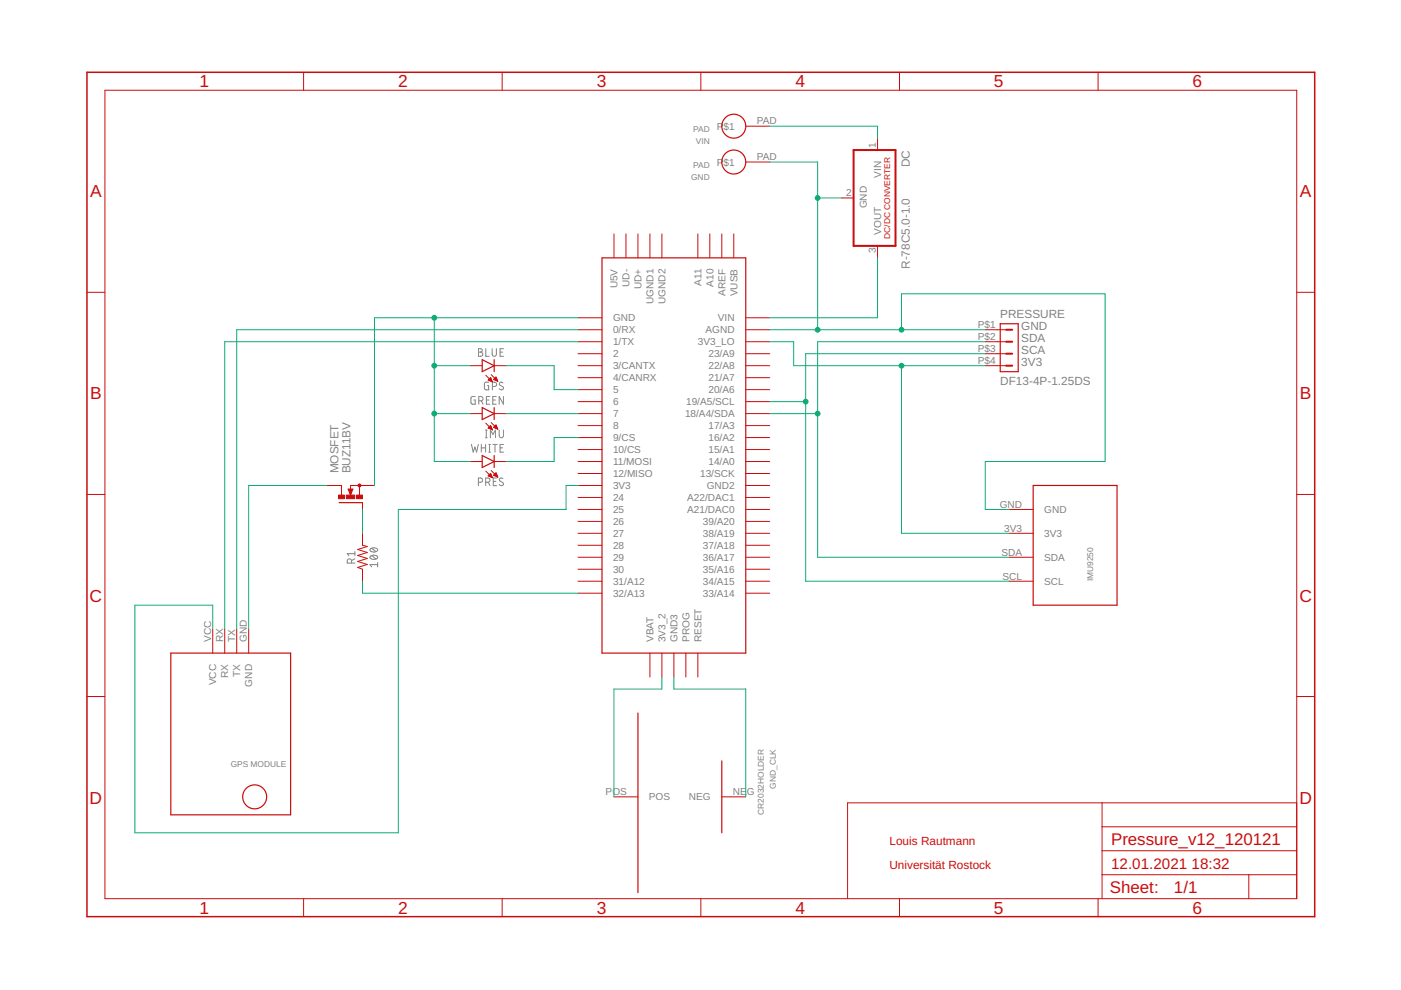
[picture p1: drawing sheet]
<svg xmlns="http://www.w3.org/2000/svg" width="297mm" height="210mm" viewBox="0 0 297 210" stroke-linecap="round" stroke-linejoin="round" font-family="sans-serif">
<g fill="none" stroke="#808080" stroke-width=".21">
<path d="M101.5 73.9h.4a.36 .36 0 0 1 .4 .4 .36 .36 0 0 1-.4 .4 .44 .44 0 0 1 .5 .4 .44 .44 0 0 1-.5 .4h-.4zM101.5 74.7h.4M103 73.9v1.6h.7M104.4 73.9v1.2a.44 .44 0 0 0 .4 .4 .44 .44 0 0 0 .4-.4v-1.2M106 74.7h.6M106.7 73.9h-.7v1.6h.7M99.9 94.2l.4 1.7 .4-1.1 .3 1.1 .4-1.7M100.8 84.1h-.6l-.3 .2v1.2l.2 .2h.7v-.9h-.3M101.5 85h.5a.46 .46 0 0 0 .4-.5 .46 .46 0 0 0-.4-.4h-.5v1.6M102 94.2v1.7M102 95h1M102.1 85l.3 .7"/>
<path d="M102.9 92.8h.4M102.9 91.2h.4M103 94.2v1.7M103.1 91.2v1.6M103.1 84.8h.6M103.6 81h-.5l-.4 .3v1l.2 .3 .7 .1v-.9h-.3M103.6 95.9h.4M103.6 94.2h.4M103.8 94.2v1.7M103.8 84.1h-.7v1.6h.7M104 92.8v-1.6l.5 .9 .6-.9v1.6M104.4 81.9h.4a.46 .46 0 0 0 .5-.4 .46 .46 0 0 0-.5-.5h-.4v1.7"/>
<path d="M104.5 84.8h.5M104.5 94.2h.9M104.9 94.2v1.7M105.2 84.1h-.7v1.6h.7M105.8 91.2v1.2a.46 .46 0 0 0 .5 .4 .46 .46 0 0 0 .4-.4v-1.2M106 95h.6M106.6 81.2a.41 .41 0 0 0-.5-.1 .41 .41 0 0 0-.1 .5l.6 .4a.38 .38 0 0 1 .1 .5 .38 .38 0 0 1-.5 .1l-.4-.2M106.7 94.2h-.7v1.7h.7M106.7 84.1v1.6l-.9-1.6v1.6M74.5 119.4v-.5a.46 .46 0 0 0-.4-.4 .46 .46 0 0 0-.5 .4v.5h1.6M75.2 118.5l-.7 .4M75.2 117.4h-1.6l.4 .4"/>
<path d="M75.2 116.9v.9M78.5 117.9a1.04 1.04 0 0 1 1.6 .3 .95 .95 0 0 1-1.7 0zM78.5 116.4a1.02 1.02 0 0 1 1.6 .2 .97 .97 0 0 1-1.7 0zM78.8 117.8l.9 .7M78.8 116.2l.9 .8M80.1 119.7h-1.7l.4 .5M80.1 119.3v.9M101.4 102.3h.5a.46 .46 0 0 0 .4-.5 .46 .46 0 0 0-.4-.5h-.5v1.7M103 102.3h.4a.46 .46 0 0 0 .5-.5 .46 .46 0 0 0-.5-.5h-.4v1.7M103.5 102.3l.4 .7M104.6 102.1h.5M105.3 101.3h-.7v1.7h.7"/>
<path d="M106.6 101.5l-.4-.2-.3 .4 .1 .2 .6 .4a.4 .4 0 0 1 0 .6 .4 .4 0 0 1-.6 0l-.2-.2"/>
</g>
<g fill="none" stroke="#c90d0c" stroke-width=".25">
<path d="M127.6 54.7h30.5v83.8h-30.5zM102.2 76.3l2.6 1.2-2.6 1.3zM104.8 76.3v2.5M212.1 68.6h3.8v10.2h-3.8zM102.2 86.4l2.6 1.3-2.6 1.3zM102.2 96.6l2.6 1.3-2.6 1.2zM104.8 86.4v2.6M104.8 96.6v2.5M71.9 106.6h5M219.1 102.9h17.7v25.4h-17.7zM36.2 138.5h25.4v34.3h-25.4zM135.3 151.2v38.1"/>
<path d="M153 161.3v15.3"/>
<circle cx="155.6" cy="26.8" r="2.54"/>
<circle cx="155.6" cy="34.4" r="2.54"/>
<circle cx="54" cy="169" r="2.54"/>
</g>
<g fill="none" stroke="#c90d0c" stroke-width=".21">
<path d="M22.2 19.1h252.7v171.4h-252.7zM64.4 15.3v3.8M106.5 15.3v3.8M148.6 15.3v3.8M190.7 15.3v3.8M232.8 15.3v3.8M158.1 26.8h5.1M158.1 34.4h5.1M186.1 29.3v2.5M130.2 49.6v5.1M132.7 49.6v5.1M135.3 49.6v5.1"/>
<path d="M137.8 49.6v5.1M140.3 49.6v5.1M148 49.6v5.1M150.5 49.6v5.1M153 49.6v5.1M155.6 49.6v5.1M178.4 42h2.6M186.1 52.1v2.6M18.4 62h3.8M99.7 77.5h2.5M103 79.6l1.4 1.4M104.1 79.4l1.4 1.4"/>
<path d="M104.8 77.5h2.5M122.6 72.5h5M122.6 75h5M122.6 77.5h5M122.6 69.9h5M122.6 67.4h5M158.1 72.5h5.1M158.1 75h5.1M158.1 77.5h5.1M158.1 69.9h5.1M158.1 67.4h5.1M208.9 72.5h4.4"/>
<path d="M208.9 75h4.4M208.9 77.5h4.4M208.9 69.9h4.4M274.9 62h3.8M99.7 87.7h2.5M99.7 97.9h2.5M103 89.7l1.4 1.4M103 99.9l1.4 1.4M103.5 80.6l.5-.5 .4 .9zM103.5 90.8h.7M103.6 80.5h.6M103.6 80.6h.6"/>
<path d="M103.6 90.6h.6M103.7 80.4h.5M103.7 90.5h.4M103.8 80.3h.3M103.8 90.9h.5M103.9 90.4h.2M103.9 80.8h.4M103.9 80.1h.2M104 90.3h.1M104 90.2l.4 .9-.9-.4zM104.1 91h.3M104.1 89.6l1.4 1.4"/>
<path d="M104.1 99.8l1.4 1.4M104.2 80.9h.2M104.6 80.5l.6-.6 .3 .9zM104.6 90.6l.6-.5 .3 .9zM104.7 90.6h.7M104.7 80.4h.6M104.8 90.5h.5M104.8 87.7h2.5M104.8 97.9h2.5M104.8 80.5h.6M104.8 80.3h.5M104.9 90.4h.4"/>
<path d="M105 80.1h.2M105 90.8h.4M105 90.3h.2M105.1 80.6h.4M105.1 80h.1M105.1 90.1h.1M105.3 90.9h.2M105.3 80.8h.2M122.6 80.1h5M122.6 82.6h5M122.6 85.2h5M122.6 87.7h5"/>
<path d="M122.6 90.2h5M122.6 92.8h5M122.6 95.3h5M122.6 97.9h5M158.1 80.1h5.1M158.1 82.6h5.1M158.1 85.2h5.1M158.1 87.7h5.1M158.1 90.2h5.1M158.1 92.8h5.1M158.1 95.3h5.1M158.1 97.9h5.1"/>
<path d="M18.4 104.8h3.8M69.2 102.9h3.2v2M73.8 103.7h1l-.5 1.3zM76.2 102.9v2.1M76.9 113.1v2.5l1 .3-2.1 .6 2.1 .6-2.1 .7 2.1 .6-2.1 .6 2.1 .7-2.1 .6 1.1 .4v2.5M76.9 106.6v1.4M79.4 102.9h-5.1v.9M103.5 100.9h.7M103.6 100.8h.6M103.8 100.6h.3M103.8 101h.5M103.9 100.5h.2"/>
<path d="M104 100.4h.1M104 100.4l-.5 .5 .9 .4M104 100.4l.4 .9M104.1 101.1h.2M104.3 101.2h.1M104.6 100.8h.8M104.6 100.8l.9 .4M104.8 100.6h.5M104.9 100.5h.4M104.9 100.9h.5M105 100.4h.2M105.1 100.3h.1"/>
<path d="M105.2 100.3l-.6 .5M105.2 100.3l.3 .9M105.2 101h.3M105.5 101.1h.1M122.6 100.4h5M122.6 102.9h5M122.6 105.5h5M122.6 108h5M122.6 110.6h5M122.6 113.1h5M122.6 115.6h5M122.6 118.2h5"/>
<path d="M158.1 100.4h5.1M158.1 102.9h5.1M158.1 105.5h5.1M158.1 108h5.1M158.1 110.6h5.1M158.1 113.1h5.1M158.1 115.6h5.1M158.1 118.2h5.1M214 108h5.1M214 113.1h5.1M214 118.2h5.1M274.9 104.8h3.8"/>
<path d="M45.1 133.4v5.1M47.6 133.4v5.1M50.2 133.4v5.1M52.7 133.4v5.1M122.6 120.7h5M122.6 123.2h5M122.6 125.8h5M137.8 138.5v5.1M140.3 138.5v5.1M142.9 138.5v5.1M145.4 138.5v5.1M148 138.5v5.1"/>
<path d="M158.1 120.7h5.1M158.1 123.2h5.1M158.1 125.8h5.1M214 123.2h5.1M18.4 147.7h3.8M274.9 147.7h3.8M130.2 169h5.1M153 169h5.1M233.7 170.2v20.3M233.7 175.3h41.2M274.9 170.2h-95.2v20.3M64.4 190.5v3.9"/>
<path d="M106.5 190.5v3.9M148.6 190.5v3.9M190.7 190.5v3.9M232.8 190.5v3.9M233.7 185.5h41.2M233.7 180.4h41.2M264.8 185.5v5"/>
</g>
<path d="M181 31.8h8.9v20.3h-8.9zM213.3 69.9h1.3M213.3 72.5h1.3M213.3 75h1.3M213.3 77.5h1.3" fill="none" stroke="#c90d0c" stroke-width=".42"/>
<path d="M18.4 15.3h260.3v179.1h-260.3zM74.1 103.8l.2 .9 .3-.9h-.3v.3" fill="none" stroke="#c90d0c" stroke-width=".32"/>
<circle cx="76.2" cy="102.9" r=".33" fill="#c90d0c" stroke="#c90d0c" stroke-width=".21"/>
<g fill="#c90d0c" stroke="#c90d0c" stroke-width=".21">
<path d="M75.6 105h1.3v.7h-1.3z"/>
<path d="M71.8 105h1.2v.7h-1.2z"/>
<path d="M73.4 105h1.8v.7h-1.8z"/>
</g>
<g fill="none" stroke="#0dab76" stroke-width=".21">
<path d="M163.2 34.4h10.2v35.5M163.2 26.8h22.9v2.5M173.4 42h5M186.1 54.7v12.7h-22.9M92.1 77.5h7.6M92.1 67.4v30.5h7.6M107.3 77.5h10.2v5.1h5.1M122.6 72.5h-75v60.9M122.6 67.4h-43.2v35.5M122.6 69.9h-72.4v63.5M163.2 72.5h5.1v5h40.6M163.2 69.9h45.7"/>
<path d="M191.1 69.9v-7.6h43.2v35.6h-25.4v10.1h5.1M191.1 77.5v35.6h22.9M208.9 72.5h-35.5v45.7h40.6M208.9 75h-38.1v48.2h43.2M92.1 87.7h7.6M107.3 87.7h15.3M122.6 92.8h-5.1v5.1h-10.2M163.2 85.2h7.6M163.2 87.7h10.2M69.2 102.9h-16.5v30.5M76.9 108v5.1M122.6 102.9h-2.6v5.1h-35.5v68.6h-55.9v-48.3h16.5v5.1"/>
<path d="M76.9 123.2v2.6h45.7M140.3 143.6v2.5h-10.1v22.9M142.9 143.6v2.5h15.2v22.9"/>
</g>
<g fill="#0dab76" stroke="#0dab76" stroke-width=".21">
<circle cx="191.1" cy="77.5" r=".51"/>
<circle cx="170.8" cy="85.2" r=".51"/>
<circle cx="173.4" cy="87.7" r=".51"/>
<circle cx="92.1" cy="67.4" r=".51"/>
<circle cx="92.1" cy="77.5" r=".51"/>
<circle cx="92.1" cy="87.7" r=".51"/>
<circle cx="191.1" cy="69.9" r=".51"/>
<circle cx="173.4" cy="42" r=".51"/>
<circle cx="173.4" cy="69.9" r=".51"/>
</g>
<g font-size="3.7" fill="#c90d0c">
<text x="42.3" y="18.5">1</text>
<text x="84.4" y="18.5">2</text>
<text x="126.5" y="18.5">3</text>
<text x="168.6" y="18.5">4</text>
<text x="210.7" y="18.5">5</text>
<text x="252.9" y="18.5">6</text>
<text x="19.1" y="41.8">A</text>
<text x="275.6" y="41.8">A</text>
<text x="19.1" y="84.7">B</text>
<text x="275.6" y="84.7">B</text>
<text x="19" y="127.5">C</text>
<text x="275.5" y="127.5">C</text>
<text x="19" y="170.4">D</text>
<text x="275.5" y="170.4">D</text>
<text x="42.3" y="193.7">1</text>
<text x="84.4" y="193.7">2</text>
<text x="126.5" y="193.7">3</text>
<text x="168.6" y="193.7">4</text>
<text x="210.7" y="193.7">5</text>
<text x="252.9" y="193.7">6</text>
</g>
<g font-size="3.6" fill="#c90d0c">
<text x="235.6" y="179.1">Pressure_v12_120121</text>
<text x="235.3" y="189.4">Sheet:</text>
<text x="248.9" y="189.3">1/1</text>
</g>
<g font-size="3.2" fill="#c90d0c">
<text x="235.6" y="184.2">12.01.2021</text>
<text x="252.6" y="184.2">18:32</text>
</g>
<g font-size="2.5" fill="#808080">
<text x="192.9" y="35.4" transform="rotate(-90 192.9 35.4)">DC</text>
<text x="192.9" y="57" transform="rotate(-90 192.9 57)">R-78C5.0-1.0</text>
<text x="212.1" y="67.4">PRESSURE</text>
<text x="216.5" y="69.9">GND</text>
<text x="216.5" y="72.5">SDA</text>
<text x="216.5" y="75">SCA</text>
<text x="216.5" y="77.5">3V3</text>
<text x="212.1" y="81.7">DF13-4P-1.25DS</text>
<text x="71.8" y="100.4" transform="rotate(-90 71.8 100.4)">MOSFET</text>
<text x="74.3" y="100.4" transform="rotate(-90 74.3 100.4)">BUZ11BV</text>
</g>
<g font-size="2.5" fill="#c90d0c">
<text x="188.6" y="179.1">Louis Rautmann</text>
<text x="188.6" y="184.2">Universität Rostock</text>
</g>
<g font-size="2.1" fill="#808080">
<text x="152" y="27.5">P$1</text>
<text x="160.4" y="26.4">PAD</text>
<text x="152" y="35.1">P$1</text>
<text x="160.4" y="34">PAD</text>
<text x="185.7" y="31.5" transform="rotate(-90 185.7 31.5)">1</text>
<text x="179.4" y="41.6">2</text>
<text x="186.8" y="37.7" transform="rotate(-90 186.8 37.7)">VIN</text>
<text x="183.8" y="44.2" transform="rotate(-90 183.8 44.2)">GND</text>
<text x="185.7" y="53.7" transform="rotate(-90 185.7 53.7)">3</text>
<text x="186.8" y="49.8" transform="rotate(-90 186.8 49.8)">VOUT</text>
<text x="130.9" y="61.2" transform="rotate(-90 130.9 61.2)">U5V</text>
<text x="133.5" y="60.8" transform="rotate(-90 133.5 60.8)">UD-</text>
<text x="136" y="61.4" transform="rotate(-90 136 61.4)">UD+</text>
<text x="138.6" y="64.5" transform="rotate(-90 138.6 64.5)">UGND1</text>
<text x="141.1" y="64.5" transform="rotate(-90 141.1 64.5)">UGND2</text>
<text x="148.7" y="60.7" transform="rotate(-90 148.7 60.7)">A11</text>
<text x="151.3" y="60.8" transform="rotate(-90 151.3 60.8)">A10</text>
<text x="153.8" y="62.7" transform="rotate(-90 153.8 62.7)">AREF</text>
<text x="156.3" y="62.8" transform="rotate(-90 156.3 62.8)">VUSB</text>
<text x="130" y="70.7">0/RX</text>
<text x="130" y="68.1">GND</text>
<text x="149.6" y="70.7">AGND</text>
<text x="152.2" y="68.1">VIN</text>
<text x="207.3" y="69.6">P$1</text>
<text x="130" y="73.2">1/TX</text>
<text x="130" y="75.8">2</text>
<text x="147.9" y="73.2">3V3_LO</text>
<text x="150.2" y="75.8">23/A9</text>
<text x="207.3" y="72.1">P$2</text>
<text x="207.3" y="74.6">P$3</text>
<text x="207.3" y="77.2">P$4</text>
<text x="130" y="78.3">3/CANTX</text>
<text x="130" y="80.8">4/CANRX</text>
<text x="130" y="83.4">5</text>
<text x="150.2" y="78.3">22/A8</text>
<text x="150.2" y="80.8">21/A7</text>
<text x="150.2" y="83.4">20/A6</text>
<text x="130" y="85.9">6</text>
<text x="130" y="88.5">7</text>
<text x="145.2" y="88.5">18/A4/SDA</text>
<text x="145.5" y="85.9">19/A5/SCL</text>
<text x="130" y="91">8</text>
<text x="130" y="93.5">9/CS</text>
<text x="150.2" y="91">17/A3</text>
<text x="150.2" y="93.5">16/A2</text>
<text x="130" y="96.1">10/CS</text>
<text x="130" y="98.6">11/MOSI</text>
<text x="130" y="101.1">12/MISO</text>
<text x="148.4" y="101.1">13/SCK</text>
<text x="150.2" y="96.1">15/A1</text>
<text x="150.2" y="98.6">14/A0</text>
<text x="130" y="103.7">3V3</text>
<text x="130" y="106.2">24</text>
<text x="145.7" y="106.2">A22/DAC1</text>
<text x="149.8" y="103.7">GND2</text>
<text x="212" y="107.6">GND</text>
<text x="130" y="108.8">25</text>
<text x="130" y="111.3">26</text>
<text x="130" y="113.8">27</text>
<text x="145.7" y="108.8">A21/DAC0</text>
<text x="149" y="111.3">39/A20</text>
<text x="149" y="113.8">38/A19</text>
<text x="212.9" y="112.7">3V3</text>
<text x="221.4" y="113.8">3V3</text>
<text x="221.4" y="108.8">GND</text>
<text x="130" y="116.4">28</text>
<text x="130" y="118.9">29</text>
<text x="149" y="116.4">37/A18</text>
<text x="149" y="118.9">36/A17</text>
<text x="212.3" y="117.8">SDA</text>
<text x="221.4" y="118.9">SDA</text>
<text x="130" y="121.5">30</text>
<text x="130" y="124">31/A12</text>
<text x="149" y="121.5">35/A16</text>
<text x="149" y="124">34/A15</text>
<text x="212.6" y="122.9">SCL</text>
<text x="221.4" y="124">SCL</text>
<text x="130" y="126.5">32/A13</text>
<text x="149" y="126.5">33/A14</text>
<text x="44.7" y="136.1" transform="rotate(-90 44.7 136.1)">VCC</text>
<text x="47.3" y="136.1" transform="rotate(-90 47.3 136.1)">RX</text>
<text x="49.8" y="136.1" transform="rotate(-90 49.8 136.1)">TX</text>
<text x="52.4" y="136.1" transform="rotate(-90 52.4 136.1)">GND</text>
<text x="138.6" y="136.1" transform="rotate(-90 138.6 136.1)">VBAT</text>
<text x="141.1" y="136.1" transform="rotate(-90 141.1 136.1)">3V3_2</text>
<text x="143.6" y="136.1" transform="rotate(-90 143.6 136.1)">GND3</text>
<text x="146.2" y="136.1" transform="rotate(-90 146.2 136.1)">PROG</text>
<text x="148.7" y="136.1" transform="rotate(-90 148.7 136.1)">RESET</text>
<text x="48.4" y="143.8" transform="rotate(-90 48.4 143.8)">RX</text>
<text x="50.9" y="143.5" transform="rotate(-90 50.9 143.5)">TX</text>
<text x="45.9" y="145.3" transform="rotate(-90 45.9 145.3)">VCC</text>
<text x="53.5" y="145.6" transform="rotate(-90 53.5 145.6)">GND</text>
<text x="128.4" y="168.6">POS</text>
<text x="137.6" y="169.7">POS</text>
<text x="146.1" y="169.7">NEG</text>
<text x="155.4" y="168.6">NE</text>
<text x="158.3" y="168.6">G</text>
</g>
<g font-size="1.8" fill="#808080">
<text x="147" y="28">PAD</text>
<text x="147" y="35.6">PAD</text>
<text x="147.5" y="30.6">VIN</text>
<text x="146.5" y="38.2">GND</text>
<text x="231.8" y="123.2" transform="rotate(-90 231.8 123.2)">IMU9250</text>
<text x="48.9" y="162.6">GPS MODULE</text>
<text x="164.5" y="167.2" transform="rotate(-90 164.5 167.2)">GND_CLK</text>
<text x="161.9" y="172.8" transform="rotate(-90 161.9 172.8)">CR2032HOLDER</text>
</g>
<text font-size="1.8" fill="#c90d0c" x="188.7" y="50.6" transform="rotate(-90 188.7 50.6)">DC/DC CONVERTER</text>
</svg>
